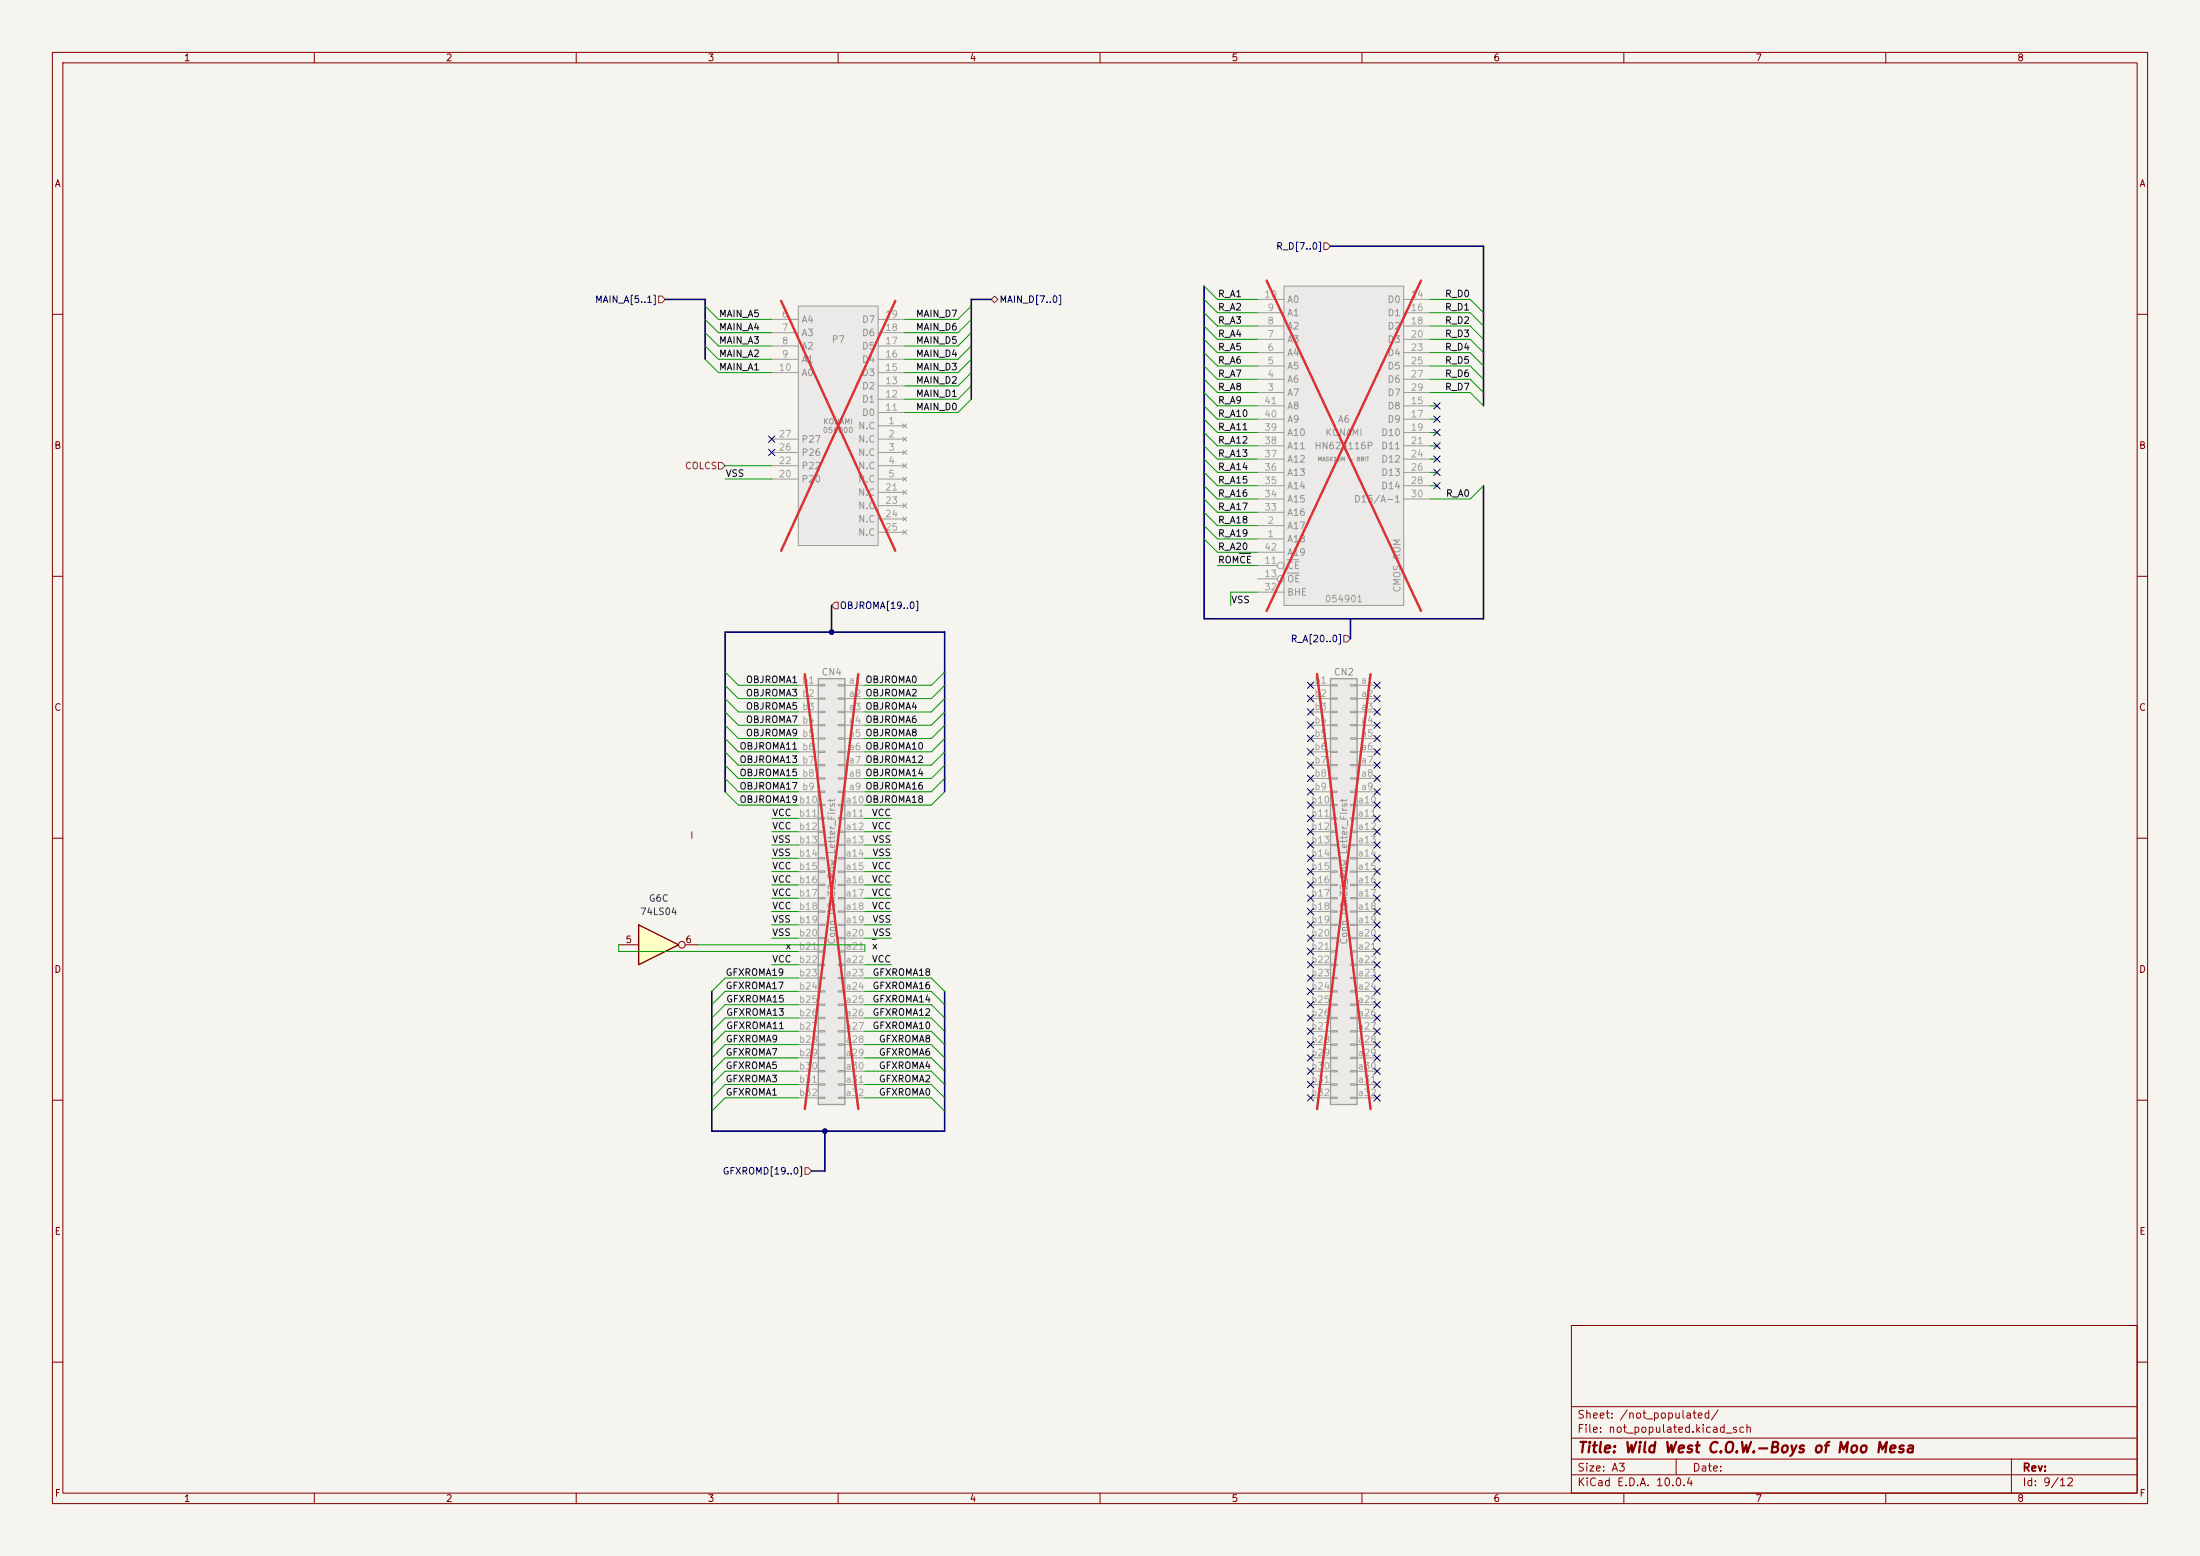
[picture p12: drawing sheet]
<svg xmlns="http://www.w3.org/2000/svg" width="420mm" height="297mm" viewBox="0 0 420 297" stroke-linecap="round" stroke-linejoin="round" font-family="sans-serif">
<path d="M0 0h420v297h-420z" fill="#f5f4ef" stroke="#f5f4ef" stroke-width=".19"/>
<g fill="none" stroke="#840000" stroke-width=".19">
<path d="M10 10h400v277h-400zM12 12h396v273h-396zM60 10v2M110 10v2M160 10v2M210 10v2M260 10v2M310 10v2M360 10v2M10 60h2M408 60h2M10 110h2"/>
<path d="M408 110h2M10 160h2M408 160h2M10 210h2M408 210h2M300 253h108v32h-108zM10 260h2M300 278.5h108M300 274.5h108M300 268.5h108M320 278.5v3M384 278.5v6.5"/>
<path d="M408 260h2M60 285v2M110 285v2M160 285v2M210 285v2M260 285v2M300 281.5h108M310 285v2M360 285v2"/>
</g>
<path d="M152.4 58.4h15.2v45.7h-15.2z" fill="#ebeae8"/>
<g fill="none" stroke="#9c9b98" stroke-width=".19">
<path d="M152.4 58.4h15.2v45.7h-15.2zM147.3 61h5.1M147.3 63.5h5.1M147.3 66h5.1M147.3 68.6h5.1M147.3 71.1h5.1M167.6 61h5.1M167.6 63.5h5.1M167.6 66h5.1M167.6 68.6h5.1M167.6 71.1h5.1M167.6 78.7h5.1"/>
<path d="M167.6 76.2h5.1M167.6 73.7h5.1M147.3 83.8h5.1M147.3 86.4h5.1M147.3 88.9h5.1M147.3 91.4h5.1M167.6 81.3h5.1M167.6 83.8h5.1M167.6 86.4h5.1M167.6 88.9h5.1M167.6 91.4h5.1M167.6 94h5.1"/>
<path d="M167.6 96.5h5.1M167.6 99.1h5.1M172.3 80.9l.8 .8M172.3 83.4l.8 .8M172.3 86l.8 .7M172.3 88.5l.8 .8M172.3 91.1l.8 .7M172.3 93.6l.8 .8M172.3 96.1l.8 .8M172.3 98.7l.8 .7M173.1 80.9l-.8 .8M173.1 83.4l-.8 .8"/>
<path d="M173.1 86l-.8 .7M173.1 88.5l-.8 .8M173.1 91.1l-.8 .7M173.1 93.6l-.8 .8M173.1 96.1l-.8 .8M173.1 98.7l-.8 .7M167.6 101.6h5.1M172.3 101.2l.8 .8M173.1 101.2l-.8 .8"/>
</g>
<path d="M149.1 57.4l21.8 47.7M170.9 57.4l-21.8 47.7" fill="none" stroke="#e12e31" stroke-width=".46"/>
<path d="M245.1 54.6h22.9v61h-22.9z" fill="#ebeae8"/>
<g fill="none" stroke="#9c9b98" stroke-width=".19">
<path d="M240 59.7h5.1M240 57.2h5.1M245.1 54.6h22.9v61h-22.9zM268 59.7h5M268 57.2h5M240 74.9h5.1M240 72.4h5.1M240 69.9h5.1M240 67.3h5.1M240 64.8h5.1M240 62.2h5.1M240 77.5h5.1"/>
<path d="M268 74.9h5M268 72.4h5M268 69.9h5M268 67.3h5M268 64.8h5M268 62.2h5M268 77.5h5M240 80h5.1M240 82.6h5.1M240 85.1h5.1M240 87.6h5.1M240 90.2h5.1"/>
<path d="M240 92.7h5.1M240 95.3h5.1M240 97.8h5.1M268 80h5M268 82.6h5M268 85.1h5M268 87.6h5M268 90.2h5M268 92.7h5M268 95.3h5M240 102.9h5.1M240 100.3h5.1"/>
<path d="M240 108h3.8M240 110.5h3.8M240 113h5.1M240 105.4h5.1"/>
<circle cx="244.5" cy="110.5" r=".63"/>
<circle cx="244.5" cy="107.9" r=".63"/>
</g>
<path d="M245.7 106.8h2.2M245.7 109.4h2.3" fill="none" stroke="#939391" stroke-width=".19"/>
<path d="M241.8 53.6l29.5 63M271.3 53.6l-29.5 63" fill="none" stroke="#e12e31" stroke-width=".46"/>
<path d="M121.9 176.5l7.6 3.8-7.6 3.9z" fill="#ffffc2"/>
<path d="M121.9 176.5l7.6 3.8-7.6 3.9z" fill="none" stroke="#840000" stroke-width=".25"/>
<g fill="none" stroke="#840000" stroke-width=".19">
<path d="M118.1 180.3h3.8M130.8 180.3h2.5"/>
<circle cx="130.2" cy="180.3" r=".63"/>
</g>
<path d="M156.2 129.5h5.1v81.3h-5.1z" fill="#ebeae8"/>
<path d="M156.2 129.5h5.1v81.3h-5.1z" fill="none" stroke="#9c9b98" stroke-width=".25"/>
<g fill="none" stroke="#9c9b98" stroke-width=".19">
<path d="M152.4 130.8h3.8M152.4 133.4h3.8M152.4 135.9h3.8M152.4 138.4h3.8M156.2 130.7h1.3v.2h-1.3zM156.2 133.2h1.3v.3h-1.3zM156.2 135.8h1.3v.2h-1.3zM156.2 138.3h1.3v.3h-1.3zM160 130.7h1.3v.2h-1.3zM160 133.2h1.3v.3h-1.3zM160 135.8h1.3v.2h-1.3zM160 138.3h1.3v.3h-1.3z"/>
<path d="M161.3 130.8h3.8M161.3 133.4h3.8M161.3 135.9h3.8M161.3 138.4h3.8M152.4 141h3.8M152.4 143.5h3.8M152.4 146.1h3.8M152.4 148.6h3.8M152.4 151.1h3.8M152.4 153.7h3.8M152.4 156.2h3.8M152.4 158.8h3.8"/>
<path d="M156.2 140.8h1.3v.3h-1.3zM156.2 143.4h1.3v.2h-1.3zM156.2 145.9h1.3v.3h-1.3zM156.2 148.5h1.3v.2h-1.3zM156.2 151h1.3v.3h-1.3zM156.2 153.5h1.3v.3h-1.3zM156.2 156.1h1.3v.2h-1.3zM156.2 158.6h1.3v.3h-1.3zM160 140.8h1.3v.3h-1.3zM160 143.4h1.3v.2h-1.3zM160 145.9h1.3v.3h-1.3zM160 148.5h1.3v.2h-1.3z"/>
<path d="M160 151h1.3v.3h-1.3zM160 153.5h1.3v.3h-1.3zM160 156.1h1.3v.2h-1.3zM160 158.6h1.3v.3h-1.3zM161.3 141h3.8M161.3 143.5h3.8M161.3 146.1h3.8M161.3 148.6h3.8M161.3 151.1h3.8M161.3 153.7h3.8M161.3 156.2h3.8M161.3 158.8h3.8"/>
<path d="M152.4 161.3h3.8M152.4 163.8h3.8M152.4 166.4h3.8M152.4 168.9h3.8M152.4 171.5h3.8M152.4 174h3.8M152.4 176.5h3.8M152.4 179.1h3.8M156.2 161.2h1.3v.2h-1.3zM156.2 163.7h1.3v.3h-1.3zM156.2 166.2h1.3v.3h-1.3zM156.2 168.8h1.3v.2h-1.3z"/>
<path d="M156.2 171.3h1.3v.3h-1.3zM156.2 173.9h1.3v.2h-1.3zM156.2 176.4h1.3v.3h-1.3zM156.2 178.9h1.3v.3h-1.3zM160 161.2h1.3v.2h-1.3zM160 163.7h1.3v.3h-1.3zM160 166.2h1.3v.3h-1.3zM160 168.8h1.3v.2h-1.3zM160 171.3h1.3v.3h-1.3zM160 173.9h1.3v.2h-1.3zM160 176.4h1.3v.3h-1.3zM160 178.9h1.3v.3h-1.3z"/>
<path d="M161.3 161.3h3.8M161.3 163.8h3.8M161.3 166.4h3.8M161.3 168.9h3.8M161.3 171.5h3.8M161.3 174h3.8M161.3 176.5h3.8M161.3 179.1h3.8M152.4 181.6h3.8M152.4 184.2h3.8M152.4 186.7h3.8M152.4 189.2h3.8"/>
<path d="M152.4 191.8h3.8M152.4 194.3h3.8M152.4 196.9h3.8M152.4 199.4h3.8M156.2 181.5h1.3v.2h-1.3zM156.2 184h1.3v.3h-1.3zM156.2 186.6h1.3v.2h-1.3zM156.2 189.1h1.3v.3h-1.3zM156.2 191.6h1.3v.3h-1.3zM156.2 194.2h1.3v.2h-1.3zM156.2 196.7h1.3v.3h-1.3zM156.2 199.3h1.3v.2h-1.3z"/>
<path d="M160 181.5h1.3v.2h-1.3zM160 184h1.3v.3h-1.3zM160 186.6h1.3v.2h-1.3zM160 189.1h1.3v.3h-1.3zM160 191.6h1.3v.3h-1.3zM160 194.2h1.3v.2h-1.3zM160 196.7h1.3v.3h-1.3zM160 199.3h1.3v.2h-1.3zM161.3 181.6h3.8M161.3 184.2h3.8M161.3 186.7h3.8M161.3 189.2h3.8"/>
<path d="M161.3 191.8h3.8M161.3 194.3h3.8M161.3 196.9h3.8M161.3 199.4h3.8M152.4 201.9h3.8M152.4 204.5h3.8M152.4 207h3.8M152.4 209.6h3.8M156.2 201.8h1.3v.3h-1.3zM156.2 204.3h1.3v.3h-1.3zM156.2 206.9h1.3v.2h-1.3zM156.2 209.4h1.3v.3h-1.3z"/>
<path d="M160 201.8h1.3v.3h-1.3zM160 204.3h1.3v.3h-1.3zM160 206.9h1.3v.2h-1.3zM160 209.4h1.3v.3h-1.3zM161.3 201.9h3.8M161.3 204.5h3.8M161.3 207h3.8M161.3 209.6h3.8"/>
</g>
<path d="M153.6 128.7l10.3 83M163.9 128.7l-10.3 83" fill="none" stroke="#e12e31" stroke-width=".46"/>
<path d="M254 129.5h5.1v81.3h-5.1z" fill="#ebeae8"/>
<path d="M254 129.5h5.1v81.3h-5.1z" fill="none" stroke="#9c9b98" stroke-width=".25"/>
<g fill="none" stroke="#9c9b98" stroke-width=".19">
<path d="M250.2 130.8h3.8M250.2 133.4h3.8M250.2 135.9h3.8M250.2 138.4h3.8M254 130.7h1.3v.2h-1.3zM254 133.2h1.3v.3h-1.3zM254 135.8h1.3v.2h-1.3zM254 138.3h1.3v.3h-1.3zM257.8 130.7h1.3v.2h-1.3zM257.8 133.2h1.3v.3h-1.3zM257.8 135.8h1.3v.2h-1.3zM257.8 138.3h1.3v.3h-1.3z"/>
<path d="M259.1 130.8h3.8M259.1 133.4h3.8M259.1 135.9h3.8M259.1 138.4h3.8M250.2 141h3.8M250.2 143.5h3.8M250.2 146.1h3.8M250.2 148.6h3.8M250.2 151.1h3.8M250.2 153.7h3.8M250.2 156.2h3.8M250.2 158.8h3.8"/>
<path d="M254 140.8h1.3v.3h-1.3zM254 143.4h1.3v.2h-1.3zM254 145.9h1.3v.3h-1.3zM254 148.5h1.3v.2h-1.3zM254 151h1.3v.3h-1.3zM254 153.5h1.3v.3h-1.3zM254 156.1h1.3v.2h-1.3zM254 158.6h1.3v.3h-1.3zM257.8 140.8h1.3v.3h-1.3zM257.8 143.4h1.3v.2h-1.3zM257.8 145.9h1.3v.3h-1.3zM257.8 148.5h1.3v.2h-1.3z"/>
<path d="M257.8 151h1.3v.3h-1.3zM257.8 153.5h1.3v.3h-1.3zM257.8 156.1h1.3v.2h-1.3zM257.8 158.6h1.3v.3h-1.3zM259.1 141h3.8M259.1 143.5h3.8M259.1 146.1h3.8M259.1 148.6h3.8M259.1 151.1h3.8M259.1 153.7h3.8M259.1 156.2h3.8M259.1 158.8h3.8"/>
<path d="M250.2 161.3h3.8M250.2 163.8h3.8M250.2 166.4h3.8M250.2 168.9h3.8M250.2 171.5h3.8M250.2 174h3.8M250.2 176.5h3.8M250.2 179.1h3.8M254 161.2h1.3v.2h-1.3zM254 163.7h1.3v.3h-1.3zM254 166.2h1.3v.3h-1.3zM254 168.8h1.3v.2h-1.3z"/>
<path d="M254 171.3h1.3v.3h-1.3zM254 173.9h1.3v.2h-1.3zM254 176.4h1.3v.3h-1.3zM254 178.9h1.3v.3h-1.3zM257.8 161.2h1.3v.2h-1.3zM257.8 163.7h1.3v.3h-1.3zM257.8 166.2h1.3v.3h-1.3zM257.8 168.8h1.3v.2h-1.3zM257.8 171.3h1.3v.3h-1.3zM257.8 173.9h1.3v.2h-1.3zM257.8 176.4h1.3v.3h-1.3zM257.8 178.9h1.3v.3h-1.3z"/>
<path d="M259.1 161.3h3.8M259.1 163.8h3.8M259.1 166.4h3.8M259.1 168.9h3.8M259.1 171.5h3.8M259.1 174h3.8M259.1 176.5h3.8M259.1 179.1h3.8M250.2 181.6h3.8M250.2 184.2h3.8M250.2 186.7h3.8M250.2 189.2h3.8"/>
<path d="M250.2 191.8h3.8M250.2 194.3h3.8M250.2 196.9h3.8M250.2 199.4h3.8M254 181.5h1.3v.2h-1.3zM254 184h1.3v.3h-1.3zM254 186.6h1.3v.2h-1.3zM254 189.1h1.3v.3h-1.3zM254 191.6h1.3v.3h-1.3zM254 194.2h1.3v.2h-1.3zM254 196.7h1.3v.3h-1.3zM254 199.3h1.3v.2h-1.3z"/>
<path d="M257.8 181.5h1.3v.2h-1.3zM257.8 184h1.3v.3h-1.3zM257.8 186.6h1.3v.2h-1.3zM257.8 189.1h1.3v.3h-1.3zM257.8 191.6h1.3v.3h-1.3zM257.8 194.2h1.3v.2h-1.3zM257.8 196.7h1.3v.3h-1.3zM257.8 199.3h1.3v.2h-1.3zM259.1 181.6h3.8M259.1 184.2h3.8M259.1 186.7h3.8M259.1 189.2h3.8"/>
<path d="M259.1 191.8h3.8M259.1 194.3h3.8M259.1 196.9h3.8M259.1 199.4h3.8M250.2 201.9h3.8M250.2 204.5h3.8M250.2 207h3.8M250.2 209.6h3.8M254 201.8h1.3v.3h-1.3zM254 204.3h1.3v.3h-1.3zM254 206.9h1.3v.2h-1.3zM254 209.4h1.3v.3h-1.3z"/>
<path d="M257.8 201.8h1.3v.3h-1.3zM257.8 204.3h1.3v.3h-1.3zM257.8 206.9h1.3v.2h-1.3zM257.8 209.4h1.3v.3h-1.3zM259.1 201.9h3.8M259.1 204.5h3.8M259.1 207h3.8M259.1 209.6h3.8"/>
</g>
<path d="M251.4 128.7l10.2 83M261.6 128.7l-10.2 83" fill="none" stroke="#e12e31" stroke-width=".46"/>
<path d="M125.7 56.5h.7l.6 .7-.6 .6h-.7zM189.2 57.2l.7-.7 .6 .7-.6 .6zM252.7 46.4h.7l.6 .6-.6 .6h-.7zM137.2 88.3h.6l.6 .6-.6 .6h-.6zM159.4 114.9h.6v1.3h-.6l-.7-.6zM256.5 121.3h.7l.6 .6-.6 .7h-.7zM153.7 222.9h.6l.6 .6-.6 .7h-.6z" fill="none" stroke="#725600" stroke-width=".19"/>
<path d="M236.6 105.6h2.2M166.5 179.3h.8" fill="none" stroke="#0f0f0f" stroke-width=".19"/>
<path d="M132.1 158.8v1.2" fill="none" stroke="#ff1016" stroke-width=".19"/>
<path d="M127 57.2h7.6v11.4M189.2 57.2h-3.8v19M229.9 54.6v63.5h53.3v-25.4M254 47h29.2v30.5M158.7 115.6v5.1M257.8 118.1v3.8M138.4 151.1v-30.4h41.9v30.4M135.9 189.2v26.7h44.4v-26.7M157.5 215.9v7.6h-2.6" fill="none" stroke="#000084" stroke-width=".3"/>
<g fill="none" stroke="#009600" stroke-width=".19">
<path d="M134.6 58.4l2.6 2.6h10.1M185.4 58.4l-2.5 2.6h-10.2M229.9 54.6l2.5 2.6h7.6M229.9 59.7l2.5 2.5h7.6M229.9 57.2l2.5 2.5h7.6M273 57.2h7.7l2.5 2.5M273 59.7h7.7l2.5 2.5M134.6 66l2.6 2.6h10.1M134.6 63.5l2.6 2.5h10.1M134.6 68.6l2.6 2.5h10.1M134.6 61l2.6 2.5h10.1M185.4 76.2l-2.5 2.5h-10.2"/>
<path d="M185.4 66l-2.5 2.6h-10.2M185.4 63.5l-2.5 2.5h-10.2M185.4 73.7l-2.5 2.5h-10.2M185.4 68.6l-2.5 2.5h-10.2M185.4 61l-2.5 2.5h-10.2M185.4 71.1l-2.5 2.6h-10.2M229.9 72.4l2.5 2.5h7.6M229.9 67.3l2.5 2.6h7.6M229.9 69.9l2.5 2.5h7.6M229.9 77.5l2.5 2.5h7.6M229.9 74.9l2.5 2.6h7.6M229.9 62.2l2.5 2.6h7.6"/>
<path d="M229.9 64.8l2.5 2.5h7.6M273 74.9h7.7l2.5 2.6M273 69.9h7.7l2.5 2.5M273 72.4h7.7l2.5 2.5M273 62.2h7.7l2.5 2.6M273 77.5h1.3M273 64.8h7.7l2.5 2.5M273 67.3h7.7l2.5 2.6M138.4 88.9h8.9M138.4 91.4h8.9M229.9 95.3l2.5 2.5h7.6M229.9 97.8l2.5 2.5h7.6"/>
<path d="M229.9 85.1l2.5 2.5h7.6M229.9 87.6l2.5 2.6h7.6M229.9 82.6l2.5 2.5h7.6M229.9 80l2.5 2.6h7.6M229.9 90.2l2.5 2.5h7.6M229.9 92.7l2.5 2.6h7.6M273 87.6h1.3M273 90.2h1.3M273 85.1h1.3M273 80h1.3M273 82.6h1.3M273 92.7h1.3"/>
<path d="M283.2 92.7l-2.5 2.6h-7.7M229.9 100.3l2.5 2.6h7.6M229.9 102.9l2.5 2.5h7.6M232.4 108h7.6M240 113h-5.1v2.6M138.4 135.9l2.6 2.5h11.4M138.4 138.4l2.6 2.6h11.4M138.4 130.8l2.6 2.6h11.4M138.4 128.3l2.6 2.5h11.4M138.4 133.4l2.6 2.5h11.4M180.3 135.9l-2.5 2.5h-12.7M180.3 138.4l-2.5 2.6h-12.7"/>
<path d="M180.3 130.8l-2.5 2.6h-12.7M180.3 128.3l-2.5 2.5h-12.7M180.3 133.4l-2.5 2.5h-12.7M138.4 148.6l2.6 2.5h11.4M138.4 151.1l2.6 2.6h11.4M138.4 146.1l2.6 2.5h11.4M138.4 141l2.6 2.5h11.4M138.4 143.5l2.6 2.6h11.4M147.3 156.2h5.1M147.3 158.8h5.1M165.1 156.2h5.1M165.1 158.8h5.1"/>
<path d="M180.3 148.6l-2.5 2.5h-12.7M180.3 151.1l-2.5 2.6h-12.7M180.3 146.1l-2.5 2.5h-12.7M180.3 141l-2.5 2.5h-12.7M180.3 143.5l-2.5 2.6h-12.7M147.3 166.4h5.1M147.3 171.5h5.1M147.3 168.9h5.1M147.3 161.3h5.1M147.3 174h5.1M147.3 176.5h5.1M147.3 179.1h5.1"/>
<path d="M147.3 163.8h5.1M165.1 166.4h5.1M165.1 171.5h5.1M165.1 168.9h5.1M165.1 161.3h5.1M165.1 174h5.1M165.1 176.5h5.1M165.1 179.1h5.1M165.1 163.8h5.1M118.1 180.3v1.3h34.3M133.3 180.3h31.8v1.3M147.3 184.2h5.1"/>
<path d="M152.4 191.8h-14l-2.5 2.5M152.4 194.3h-14l-2.5 2.6M152.4 196.9h-14l-2.5 2.5M152.4 199.4h-14l-2.5 2.5M152.4 189.2h-14l-2.5 2.6M152.4 186.7h-14l-2.5 2.5M165.1 191.8h12.7l2.5 2.5M165.1 194.3h12.7l2.5 2.6M165.1 196.9h12.7l2.5 2.5M165.1 184.2h5.1M165.1 199.4h12.7l2.5 2.5M165.1 189.2h12.7l2.5 2.6"/>
<path d="M165.1 186.7h12.7l2.5 2.5M152.4 204.5h-14l-2.5 2.5M152.4 209.6h-14l-2.5 2.5M152.4 207h-14l-2.5 2.6M152.4 201.9h-14l-2.5 2.6M165.1 204.5h12.7l2.5 2.5M165.1 209.6h12.7l2.5 2.5M165.1 207h12.7l2.5 2.6M165.1 201.9h12.7l2.5 2.6"/>
</g>
<g fill="none" stroke="#000084" stroke-width=".19">
<path d="M273.7 76.9l1.2 1.2M273.7 79.4l1.2 1.2M274.9 76.9l-1.2 1.2M274.9 79.4l-1.2 1.2M146.7 83.2l1.2 1.2M146.7 85.8l1.2 1.2M147.9 83.2l-1.2 1.2M147.9 85.8l-1.2 1.2M273.7 87l1.2 1.2M273.7 84.5l1.2 1.2M273.7 81.9l1.2 1.3M273.7 89.6l1.2 1.2"/>
<path d="M273.7 92.1l1.2 1.2M274.9 87l-1.2 1.2M274.9 84.5l-1.2 1.2M274.9 81.9l-1.2 1.3M274.9 89.6l-1.2 1.2M274.9 92.1l-1.2 1.2M249.6 130.2l1.2 1.2M249.6 135.3l1.2 1.2M249.6 132.7l1.2 1.3M249.6 137.8l1.2 1.2M250.8 130.2l-1.2 1.2M250.8 135.3l-1.2 1.2"/>
<path d="M250.8 132.7l-1.2 1.3M250.8 137.8l-1.2 1.2M262.3 137.8l1.2 1.2M262.3 135.3l1.2 1.2M262.3 132.7l1.2 1.3M262.3 130.2l1.2 1.2M263.5 137.8l-1.2 1.2M263.5 135.3l-1.2 1.2M263.5 132.7l-1.2 1.3M263.5 130.2l-1.2 1.2M249.6 142.9l1.2 1.2M249.6 140.4l1.2 1.2"/>
<path d="M249.6 158.1l1.2 1.3M249.6 150.5l1.2 1.2M249.6 155.6l1.2 1.2M249.6 153.1l1.2 1.2M249.6 148l1.2 1.2M249.6 145.4l1.2 1.3M250.8 150.5l-1.2 1.2M250.8 148l-1.2 1.2M250.8 145.4l-1.2 1.3M250.8 142.9l-1.2 1.2M250.8 158.1l-1.2 1.3M250.8 140.4l-1.2 1.2"/>
<path d="M250.8 153.1l-1.2 1.2M250.8 155.6l-1.2 1.2M262.3 148l1.2 1.2M262.3 145.4l1.2 1.3M262.3 155.6l1.2 1.2M262.3 142.9l1.2 1.2M262.3 153.1l1.2 1.2M262.3 140.4l1.2 1.2M262.3 158.1l1.2 1.3M262.3 150.5l1.2 1.2M263.5 145.4l-1.2 1.3M263.5 142.9l-1.2 1.2"/>
<path d="M263.5 140.4l-1.2 1.2M263.5 153.1l-1.2 1.2M263.5 148l-1.2 1.2M263.5 150.5l-1.2 1.2M263.5 158.1l-1.2 1.3M263.5 155.6l-1.2 1.2M249.6 178.5l1.2 1.2M249.6 175.9l1.2 1.2M249.6 165.8l1.2 1.2M249.6 160.7l1.2 1.2M249.6 163.2l1.2 1.2M249.6 173.4l1.2 1.2"/>
<path d="M249.6 168.3l1.2 1.2M249.6 170.8l1.2 1.3M250.8 178.5l-1.2 1.2M250.8 175.9l-1.2 1.2M250.8 165.8l-1.2 1.2M250.8 160.7l-1.2 1.2M250.8 173.4l-1.2 1.2M250.8 163.2l-1.2 1.2M250.8 170.8l-1.2 1.3M250.8 168.3l-1.2 1.2M262.3 170.8l1.2 1.3M262.3 163.2l1.2 1.2"/>
<path d="M262.3 160.7l1.2 1.2M262.3 178.5l1.2 1.2M262.3 173.4l1.2 1.2M262.3 168.3l1.2 1.2M262.3 165.8l1.2 1.2M262.3 175.9l1.2 1.2M263.5 165.8l-1.2 1.2M263.5 160.7l-1.2 1.2M263.5 178.5l-1.2 1.2M263.5 170.8l-1.2 1.3M263.5 173.4l-1.2 1.2M263.5 168.3l-1.2 1.2"/>
<path d="M263.5 175.9l-1.2 1.2M263.5 163.2l-1.2 1.2M249.6 191.2l1.2 1.2M249.6 198.8l1.2 1.2M249.6 196.2l1.2 1.3M249.6 188.6l1.2 1.2M249.6 181l1.2 1.2M249.6 193.7l1.2 1.2M249.6 186.1l1.2 1.2M249.6 183.5l1.2 1.3M250.8 198.8l-1.2 1.2M250.8 196.2l-1.2 1.3"/>
<path d="M250.8 191.2l-1.2 1.2M250.8 193.7l-1.2 1.2M250.8 183.5l-1.2 1.3M250.8 186.1l-1.2 1.2M250.8 181l-1.2 1.2M250.8 188.6l-1.2 1.2M262.3 186.1l1.2 1.2M262.3 183.5l1.2 1.3M262.3 191.2l1.2 1.2M262.3 181l1.2 1.2M262.3 188.6l1.2 1.2M262.3 193.7l1.2 1.2"/>
<path d="M262.3 196.2l1.2 1.3M262.3 198.8l1.2 1.2M263.5 196.2l-1.2 1.3M263.5 186.1l-1.2 1.2M263.5 193.7l-1.2 1.2M263.5 188.6l-1.2 1.2M263.5 191.2l-1.2 1.2M263.5 183.5l-1.2 1.3M263.5 181l-1.2 1.2M263.5 198.8l-1.2 1.2M249.6 208.9l1.2 1.3M249.6 206.4l1.2 1.2"/>
<path d="M249.6 201.3l1.2 1.2M249.6 203.9l1.2 1.2M250.8 208.9l-1.2 1.3M250.8 206.4l-1.2 1.2M250.8 201.3l-1.2 1.2M250.8 203.9l-1.2 1.2M262.3 203.9l1.2 1.2M262.3 208.9l1.2 1.3M262.3 201.3l1.2 1.2M262.3 206.4l1.2 1.2M263.5 203.9l-1.2 1.2M263.5 208.9l-1.2 1.3"/>
<path d="M263.5 201.3l-1.2 1.2M263.5 206.4l-1.2 1.2"/>
</g>
<g fill="#000084" stroke="#000084" stroke-width=".19">
<circle cx="157.5" cy="215.9" r=".46"/>
<circle cx="158.7" cy="120.7" r=".46"/>
</g>
<text font-size="2" fill="#840000" x="301" y="277.8">Title: Wild West C.O.W.-Boys of Moo Mesa</text>
<g font-size="1.5" fill="#840000">
<text x="301" y="273.8">File: not_populated.kicad_sch</text>
<text x="301" y="271.1">Sheet: /not_populated/</text>
<text x="301" y="281.2">Size: A3</text>
<text x="323" y="281.2">Date:</text>
<text x="386" y="281.2">Rev:</text>
<text x="301" y="284">KiCad E.D.A. 10.0.4</text>
<text x="386" y="284">Id: 9/12</text>
</g>
<g font-size="1.3" fill="#840000">
<text x="35" y="12">1</text>
<text x="85" y="12">2</text>
<text x="135" y="12">3</text>
<text x="185" y="12">4</text>
<text x="235" y="12">5</text>
<text x="285" y="12">6</text>
<text x="335" y="12">7</text>
<text x="385" y="12">8</text>
<text x="10.3" y="36">A</text>
<text x="408.3" y="36">A</text>
<text x="10.3" y="86">B</text>
<text x="408.2" y="86">B</text>
<text x="10.3" y="136">C</text>
<text x="408.2" y="136">C</text>
<text x="10.3" y="186">D</text>
<text x="408.2" y="186">D</text>
<text x="10.3" y="236">E</text>
<text x="408.3" y="236">E</text>
<text x="10.3" y="286">F</text>
<text x="35" y="287">1</text>
<text x="85" y="287">2</text>
<text x="135" y="287">3</text>
<text x="185" y="287">4</text>
<text x="235" y="287">5</text>
<text x="285" y="287">6</text>
<text x="335" y="287">7</text>
<text x="385" y="287">8</text>
<text x="408.3" y="286">F</text>
</g>
<g font-size="1.3" fill="#000084">
<text x="243.5" y="48">R_D[7..0]</text>
<text x="113.5" y="58.1">MAIN_A[5..1]</text>
<text x="190.7" y="58.1">MAIN_D[7..0]</text>
<text x="160.2" y="116.5">OBJROMA[19..0]</text>
<text x="246.3" y="122.9">R_A[20..0]</text>
<text x="137.9" y="224.5">GFXROMD[19..0]</text>
</g>
<g font-size="1.3" fill="#0f0f0f">
<text x="232.4" y="59.6">R_A2</text>
<text x="232.4" y="57">R_A1</text>
<text x="275.7" y="57">R_D0</text>
<text x="275.7" y="59.6">R_D1</text>
<text x="137.2" y="63.4">MAIN_A4</text>
<text x="137.2" y="65.9">MAIN_A3</text>
<text x="137.2" y="60.8">MAIN_A5</text>
<text x="174.8" y="63.4">MAIN_D6</text>
<text x="174.8" y="60.8">MAIN_D7</text>
<text x="174.8" y="65.9">MAIN_D5</text>
<text x="232.4" y="62.1">R_A3</text>
<text x="232.4" y="64.6">R_A4</text>
<text x="275.7" y="62.1">R_D2</text>
<text x="275.7" y="64.6">R_D3</text>
<text x="137.2" y="68.5">MAIN_A2</text>
<text x="137.2" y="71">MAIN_A1</text>
<text x="174.8" y="71">MAIN_D3</text>
<text x="174.8" y="68.5">MAIN_D4</text>
<text x="232.4" y="69.7">R_A6</text>
<text x="232.4" y="67.2">R_A5</text>
<text x="275.7" y="69.7">R_D5</text>
<text x="275.7" y="67.2">R_D4</text>
<text x="174.8" y="73.5">MAIN_D2</text>
<text x="174.8" y="76.1">MAIN_D1</text>
<text x="232.4" y="72.3">R_A7</text>
<text x="232.4" y="74.8">R_A8</text>
<text x="232.4" y="77.3">R_A9</text>
<text x="275.7" y="74.8">R_D7</text>
<text x="275.7" y="72.3">R_D6</text>
<text x="174.8" y="78.6">MAIN_D0</text>
<text x="232.4" y="79.9">R_A10</text>
<text x="232.4" y="82.4">R_A11</text>
<text x="232.4" y="85">R_A12</text>
<text x="232.4" y="87.5">R_A13</text>
<text x="138.4" y="91.3">VSS</text>
<text x="232.4" y="95.1">R_A16</text>
<text x="232.4" y="90">R_A14</text>
<text x="232.4" y="92.6">R_A15</text>
<text x="275.9" y="95.1">R_A0</text>
<text x="232.4" y="97.7">R_A17</text>
<text x="232.4" y="100.2">R_A18</text>
<text x="232.4" y="102.7">R_A19</text>
<text x="232.4" y="107.8">ROMCE</text>
<text x="232.4" y="105.3">R_A20</text>
<text x="234.9" y="115.4">VSS</text>
<text x="142.3" y="130.7">OBJROMA1 b1</text>
<text x="142.3" y="135.8">OBJROMA5 b3</text>
<text x="142.3" y="133.2">OBJROMA3 b2</text>
<text x="141.1" y="143.4">OBJROMA11 b6</text>
<text x="142.3" y="138.3">OBJROMA7 b4</text>
<text x="142.3" y="140.8">OBJROMA9 b5</text>
<text x="141.1" y="148.5">OBJROMA15 b8</text>
<text x="141.1" y="145.9">OBJROMA13 b7</text>
<text x="141.1" y="151">OBJROMA17 b9</text>
<text x="141.1" y="153.5">OBJROMA19b10</text>
<text x="147.3" y="161.2">VSS</text>
<text x="147.3" y="158.6">VCC</text>
<text x="147.3" y="156.1">VCC</text>
<text x="166.3" y="156.1">VCC</text>
<text x="166.3" y="158.6">VCC</text>
<text x="166.5" y="161.2">VSS</text>
<text x="147.3" y="166.2">VCC</text>
<text x="147.3" y="163.7">VSS</text>
<text x="166.3" y="166.2">VCC</text>
<text x="166.5" y="163.7">VSS</text>
<text x="147.3" y="171.3">VCC</text>
<text x="147.3" y="173.9">VCC</text>
<text x="147.3" y="168.8">VCC</text>
<text x="166.3" y="171.3">VCC</text>
<text x="166.3" y="173.9">VCC</text>
<text x="166.3" y="168.8">VCC</text>
<text x="147.3" y="178.9">VSS</text>
<text x="147.3" y="176.4">VSS</text>
<text x="166.5" y="178.9">VSS</text>
<text x="166.5" y="176.4">VSS</text>
<text x="147.3" y="184">VCC</text>
<text x="149.9" y="181.5">x</text>
<text x="166.3" y="184">VCC</text>
<text x="166.4" y="181.5">x</text>
<text x="138.4" y="186.6">GFXROMA19</text>
<text x="138.4" y="189.1">GFXROMA17</text>
<text x="138.5" y="191.6">GFXROMA15</text>
<text x="166.5" y="191.6">GFXROMA14</text>
<text x="166.5" y="186.6">GFXROMA18</text>
<text x="166.5" y="189.1">GFXROMA16</text>
<text x="138.5" y="194.2">GFXROMA13</text>
<text x="138.5" y="196.7">GFXROMA11</text>
<text x="166.5" y="196.7">GFXROMA10</text>
<text x="166.5" y="194.2">GFXROMA12</text>
<text x="138.4" y="201.8">GFXROMA7</text>
<text x="138.5" y="199.3">GFXROMA9</text>
<text x="167.7" y="199.3">GFXROMA8</text>
<text x="167.7" y="201.8">GFXROMA6</text>
<text x="138.4" y="209.4">GFXROMA1</text>
<text x="138.4" y="204.3">GFXROMA5</text>
<text x="138.4" y="206.9">GFXROMA3</text>
<text x="167.7" y="209.4">GFXROMA0</text>
<text x="167.7" y="206.9">GFXROMA2</text>
<text x="167.7" y="204.3">GFXROMA4</text>
</g>
<g font-size="1.3" fill="#a5a4a2">
<text x="241.3" y="57.1">10</text>
<text x="241.9" y="59.7">9</text>
<text x="269.2" y="57.1">14</text>
<text x="269.2" y="59.7">16</text>
<text x="149.2" y="60.9">6</text>
<text x="149.2" y="63.5">7</text>
<text x="168.9" y="63.5">18</text>
<text x="168.9" y="60.9">19</text>
<text x="241.9" y="64.7">7</text>
<text x="241.9" y="62.2">8</text>
<text x="269.2" y="62.2">18</text>
<text x="269.2" y="64.7">20</text>
<text x="148.5" y="71.1">10</text>
<text x="149.2" y="66">8</text>
<text x="149.2" y="68.6">9</text>
<text x="168.9" y="71.1">15</text>
<text x="168.9" y="68.6">16</text>
<text x="168.9" y="66">17</text>
<text x="241.9" y="69.8">5</text>
<text x="241.9" y="67.3">6</text>
<text x="269.2" y="67.3">23</text>
<text x="269.2" y="69.8">25</text>
<text x="168.9" y="76.2">12</text>
<text x="168.9" y="73.6">13</text>
<text x="241.3" y="77.4">41</text>
<text x="241.9" y="74.9">3</text>
<text x="241.9" y="72.4">4</text>
<text x="269.2" y="77.4">15</text>
<text x="269.2" y="72.4">27</text>
<text x="269.2" y="74.9">29</text>
<text x="148.5" y="83.8">27</text>
<text x="168.9" y="78.7">11</text>
<text x="169.5" y="81.3">1</text>
<text x="169.5" y="83.8">2</text>
<text x="241.3" y="82.5">39</text>
<text x="241.3" y="80">40</text>
<text x="269.2" y="80">17</text>
<text x="269.2" y="82.5">19</text>
<text x="148.5" y="88.9">22</text>
<text x="148.5" y="86.3">26</text>
<text x="169.5" y="86.3">3</text>
<text x="169.5" y="88.9">4</text>
<text x="241.3" y="87.6">37</text>
<text x="241.3" y="85.1">38</text>
<text x="269.2" y="85.1">21</text>
<text x="269.2" y="87.6">24</text>
<text x="148.5" y="91.4">20</text>
<text x="168.9" y="94">21</text>
<text x="169.5" y="91.4">5</text>
<text x="241.3" y="95.2">34</text>
<text x="241.3" y="92.7">35</text>
<text x="241.3" y="90.1">36</text>
<text x="269.2" y="90.1">26</text>
<text x="269.2" y="92.7">28</text>
<text x="269.2" y="95.2">30</text>
<text x="168.9" y="96.5">23</text>
<text x="168.9" y="99">24</text>
<text x="168.9" y="101.6">25</text>
<text x="241.3" y="97.8">33</text>
<text x="241.9" y="100.3">2</text>
<text x="241.3" y="107.9">11</text>
<text x="241.3" y="105.4">42</text>
<text x="241.9" y="102.8">1</text>
<text x="241.3" y="110.5">13</text>
<text x="241.3" y="113">32</text>
<text x="161.9" y="130.8">a1 OBJROMA0</text>
<text x="250.8" y="130.8">b1</text>
<text x="259.7" y="130.8">a1</text>
<text x="161.9" y="133.3">a2 OBJROMA2</text>
<text x="161.9" y="135.9">a3 OBJROMA4</text>
<text x="250.8" y="133.3">b2</text>
<text x="250.8" y="135.9">b3</text>
<text x="259.7" y="133.3">a2</text>
<text x="259.7" y="135.9">a3</text>
<text x="161.9" y="138.4">a4 OBJROMA6</text>
<text x="161.9" y="140.9">a5 OBJROMA8</text>
<text x="161.9" y="143.5">a6 OBJROMA10</text>
<text x="250.8" y="138.4">b4</text>
<text x="250.8" y="140.9">b5</text>
<text x="250.8" y="143.5">b6</text>
<text x="259.7" y="138.4">a4</text>
<text x="259.7" y="140.9">a5</text>
<text x="259.7" y="143.5">a6</text>
<text x="161.9" y="146">a7 OBJROMA12</text>
<text x="161.9" y="148.6">a8 OBJROMA14</text>
<text x="250.8" y="146">b7</text>
<text x="250.8" y="148.6">b8</text>
<text x="259.7" y="146">a7</text>
<text x="259.7" y="148.6">a8</text>
<text x="161.3" y="153.6">a10OBJROMA18</text>
<text x="161.9" y="151.1">a9 OBJROMA16</text>
<text x="250.2" y="153.6">b10</text>
<text x="250.8" y="151.1">b9</text>
<text x="259.1" y="153.6">a10</text>
<text x="259.7" y="151.1">a9</text>
<text x="152.4" y="156.2">b11</text>
<text x="152.4" y="158.7">b12</text>
<text x="152.4" y="161.3">b13</text>
<text x="161.3" y="156.2">a11</text>
<text x="161.3" y="158.7">a12</text>
<text x="161.3" y="161.3">a13</text>
<text x="250.2" y="156.2">b11</text>
<text x="250.2" y="158.7">b12</text>
<text x="250.2" y="161.3">b13</text>
<text x="259.1" y="156.2">a11</text>
<text x="259.1" y="158.7">a12</text>
<text x="259.1" y="161.3">a13</text>
<text x="152.4" y="163.8">b14</text>
<text x="152.4" y="166.3">b15</text>
<text x="161.3" y="163.8">a14</text>
<text x="161.3" y="166.3">a15</text>
<text x="250.2" y="163.8">b14</text>
<text x="250.2" y="166.3">b15</text>
<text x="259.1" y="163.8">a14</text>
<text x="259.1" y="166.3">a15</text>
<text x="152.4" y="168.9">b16</text>
<text x="152.4" y="171.4">b17</text>
<text x="152.4" y="174">b18</text>
<text x="161.3" y="168.9">a16</text>
<text x="161.3" y="171.4">a17</text>
<text x="161.3" y="174">a18</text>
<text x="250.2" y="168.9">b16</text>
<text x="250.2" y="171.4">b17</text>
<text x="250.2" y="174">b18</text>
<text x="259.1" y="168.9">a16</text>
<text x="259.1" y="171.4">a17</text>
<text x="259.1" y="174">a18</text>
<text x="152.4" y="176.5">b19</text>
<text x="152.4" y="179">b20</text>
<text x="161.3" y="176.5">a19</text>
<text x="161.3" y="179">a20</text>
<text x="250.2" y="176.5">b19</text>
<text x="250.2" y="179">b20</text>
<text x="259.1" y="176.5">a19</text>
<text x="259.1" y="179">a20</text>
<text x="152.4" y="181.6">b21</text>
<text x="152.4" y="184.1">b22</text>
<text x="161.3" y="181.6">a21</text>
<text x="161.3" y="184.1">a22</text>
<text x="250.2" y="181.6">b21</text>
<text x="250.2" y="184.1">b22</text>
<text x="259.1" y="181.6">a21</text>
<text x="259.1" y="184.1">a22</text>
<text x="152.4" y="186.7">b23</text>
<text x="152.4" y="189.2">b24</text>
<text x="152.4" y="191.7">b25</text>
<text x="161.3" y="186.7">a23</text>
<text x="161.3" y="189.2">a24</text>
<text x="161.3" y="191.7">a25</text>
<text x="250.2" y="186.7">b23</text>
<text x="250.2" y="189.2">b24</text>
<text x="250.2" y="191.7">b25</text>
<text x="259.1" y="186.7">a23</text>
<text x="259.1" y="189.2">a24</text>
<text x="259.1" y="191.7">a25</text>
<text x="152.4" y="194.3">b26</text>
<text x="152.4" y="196.8">b27</text>
<text x="161.3" y="194.3">a26</text>
<text x="161.3" y="196.8">a27</text>
<text x="250.2" y="194.3">b26</text>
<text x="250.2" y="196.8">b27</text>
<text x="259.1" y="194.3">a26</text>
<text x="259.1" y="196.8">a27</text>
<text x="152.4" y="199.4">b28</text>
<text x="152.4" y="201.9">b29</text>
<text x="161.3" y="199.4">a28</text>
<text x="161.3" y="201.9">a29</text>
<text x="250.2" y="199.4">b28</text>
<text x="250.2" y="201.9">b29</text>
<text x="259.1" y="199.4">a28</text>
<text x="259.1" y="201.9">a29</text>
<text x="152.4" y="204.4">b30</text>
<text x="152.4" y="207">b31</text>
<text x="152.4" y="209.5">b32</text>
<text x="161.3" y="204.4">a30</text>
<text x="161.3" y="207">a31</text>
<text x="161.3" y="209.5">a32</text>
<text x="250.2" y="204.4">b30</text>
<text x="250.2" y="207">b31</text>
<text x="250.2" y="209.5">b32</text>
<text x="259.1" y="204.4">a30</text>
<text x="259.1" y="207">a31</text>
<text x="259.1" y="209.5">a32</text>
</g>
<g font-size="1.3" fill="#939391">
<text x="245.6" y="58.1">A0</text>
<text x="264.8" y="58.1">D0</text>
<text x="152.9" y="61.9">A4</text>
<text x="152.9" y="64.5">A3</text>
<text x="158.7" y="65.7">P7</text>
<text x="164.4" y="64.5">D6</text>
<text x="164.4" y="61.9">D7</text>
<text x="245.6" y="65.7">A3</text>
<text x="245.6" y="63.2">A2</text>
<text x="245.6" y="60.7">A1</text>
<text x="264.8" y="60.7">D1</text>
<text x="264.8" y="63.2">D2</text>
<text x="264.8" y="65.7">D3</text>
<text x="152.9" y="67">A2</text>
<text x="152.9" y="69.6">A1</text>
<text x="164.4" y="69.6">D4</text>
<text x="164.4" y="67">D5</text>
<text x="245.6" y="70.8">A5</text>
<text x="245.6" y="68.3">A4</text>
<text x="264.8" y="68.3">D4</text>
<text x="264.8" y="70.8">D5</text>
<text x="152.9" y="72.1">A0</text>
<text x="164.4" y="77.2">D1</text>
<text x="164.4" y="74.6">D2</text>
<text x="164.4" y="72.1">D3</text>
<text x="245.6" y="75.9">A7</text>
<text x="245.6" y="73.4">A6</text>
<text x="264.8" y="73.4">D6</text>
<text x="264.8" y="75.9">D7</text>
<text x="163.7" y="82.3">N.C</text>
<text x="164.4" y="79.7">D0</text>
<text x="245.6" y="83.5">A10</text>
<text x="245.6" y="81">A9</text>
<text x="245.6" y="78.4">A8</text>
<text x="255.3" y="81">A6</text>
<text x="263.6" y="83.5">D10</text>
<text x="264.8" y="78.4">D8</text>
<text x="264.8" y="81">D9</text>
<text x="152.9" y="89.9">P22</text>
<text x="152.9" y="87.3">P26</text>
<text x="152.9" y="84.8">P27</text>
<text x="163.7" y="84.8">N.C</text>
<text x="163.7" y="87.3">N.C</text>
<text x="163.7" y="89.9">N.C</text>
<text x="245.6" y="88.6">A12</text>
<text x="245.6" y="86.1">A11</text>
<text x="250.8" y="86.1">HN624116P</text>
<text x="263.6" y="86.1">D11</text>
<text x="263.6" y="88.6">D12</text>
<text x="152.9" y="92.4">P20</text>
<text x="163.7" y="92.4">N.C</text>
<text x="163.7" y="95">N.C</text>
<text x="245.6" y="93.7">A14</text>
<text x="245.6" y="91.1">A13</text>
<text x="263.6" y="91.1">D13</text>
<text x="263.6" y="93.7">D14</text>
<text x="163.7" y="97.5">N.C</text>
<text x="163.7" y="100">N.C</text>
<text x="245.6" y="101.3">A17</text>
<text x="245.6" y="98.8">A16</text>
<text x="245.6" y="96.2">A15</text>
<text x="258.4" y="96.2">D15/A-1</text>
<text x="163.7" y="102.6">N.C</text>
<text x="245.6" y="103.8">A18</text>
<text x="245.6" y="106.4">A19</text>
<text x="245.6" y="108.9">CE</text>
<text x="245.6" y="111.5">OE</text>
<text x="245.6" y="114">BHE</text>
<text x="156.7" y="129.2">CN4</text>
<text x="254.5" y="129.2">CN2</text>
<text x="159.7" y="180.4" transform="rotate(-90 159.7 180.4)">Conn_02x32_Row_Letter_First</text>
<text x="257.5" y="180.4" transform="rotate(-90 257.5 180.4)">Conn_02x32_Row_Letter_First</text>
</g>
<g font-size="1.3" fill="#9c9b98">
<text x="252.9" y="83.5">KONAMI</text>
<text x="267.7" y="113.2" transform="rotate(-90 267.7 113.2)">CMOS ROM</text>
<text x="252.8" y="115.3">054901</text>
</g>
<text font-size="1.3" fill="#725600" x="130.7" y="89.9">COLCS</text>
<g font-size="1.3" fill="#006464">
<text x="123.8" y="172.4">G6C</text>
<text x="122.1" y="175">74LS04</text>
</g>
<g font-size="1.3" fill="#a90000">
<text x="119.3" y="180.3">5</text>
<text x="130.7" y="180.3">6</text>
</g>
<g font-size="1" fill="#9c9b98">
<text x="157" y="82.9">054000</text>
<text x="157.1" y="81.2">KONAMI</text>
</g>
<text font-size=".8" fill="#9c9b98" x="251.5" y="88.2">MASK16M - 8BIT</text>
</svg>
